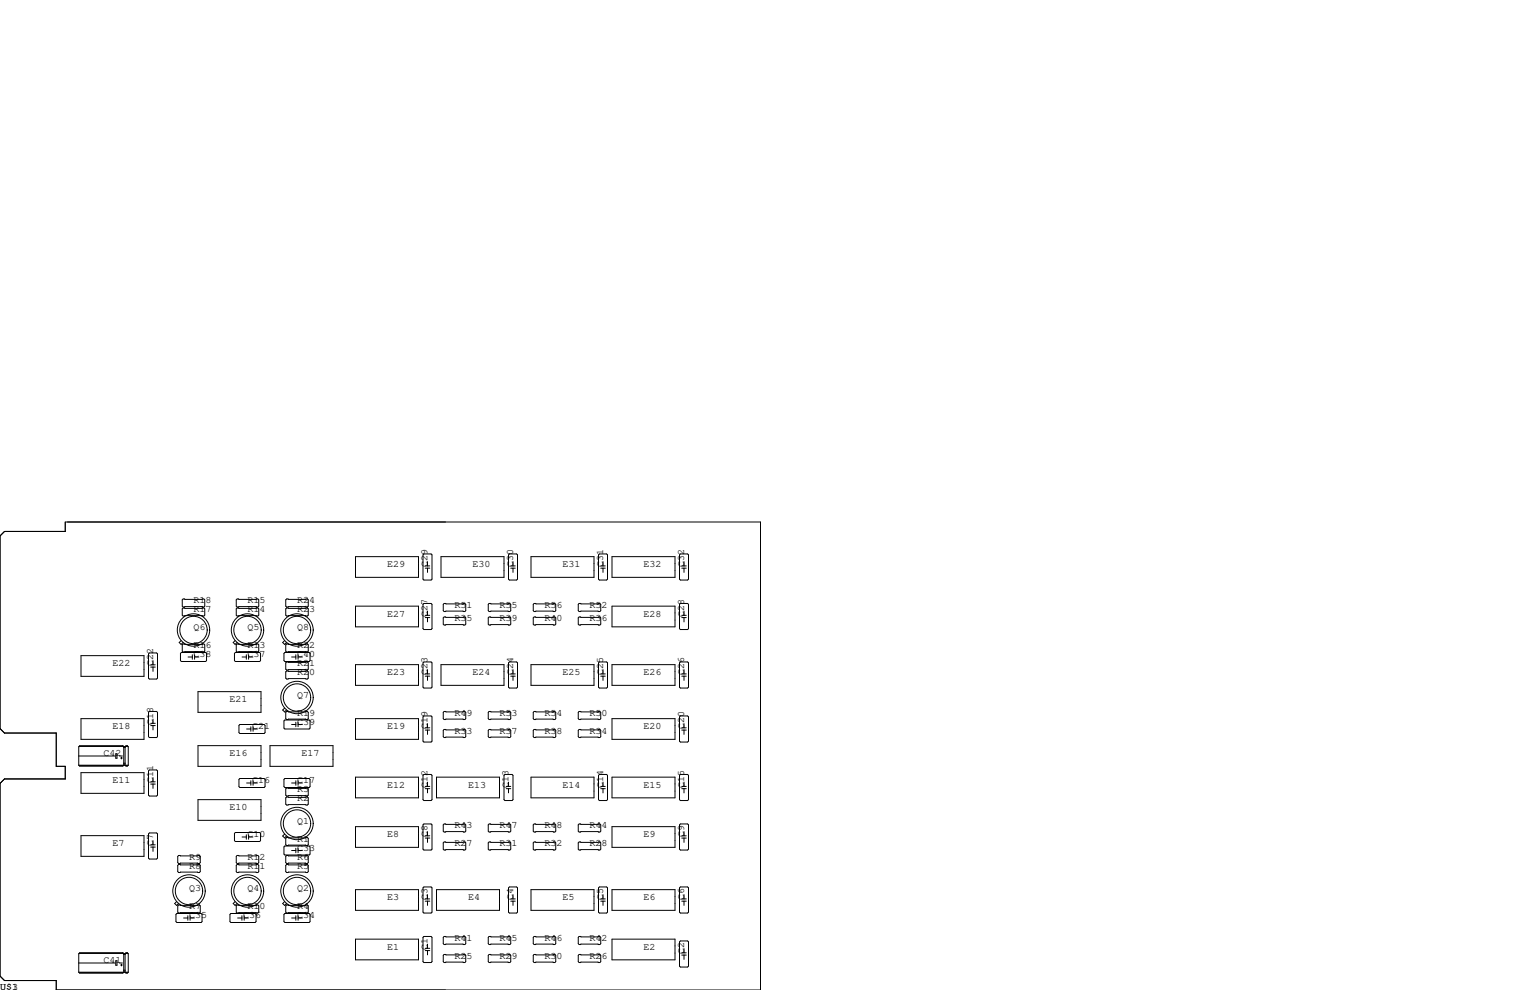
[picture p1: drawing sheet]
<svg xmlns="http://www.w3.org/2000/svg" width="432mm" height="279mm" viewBox="0 0 432 279" stroke-linecap="round" stroke-linejoin="round" font-family="sans-serif">
<g fill="none" stroke="#000" stroke-width=".28">
<path d="M0 151.3l1.3-1.3h17.1v-2.7h196.2v132.1h-198.7v-2.7h-14.6l-1.3-1.2v-54.4l1.3-1.3h17.1v-3.5h-2.5v-9.4h-14.6l-1.3-1.3zM100.3 157.1h17.8v5.8h-17.8zM119.4 156.6l.2-.3h2.1l.2 .3v6.8l-.2 .3h-2.1l-.2-.3zM120 159.7h1.3M120.7 158.5v1.2M124.5 157.1h17.7v5.8h-17.7zM143.8 156.3h2l.3 .3v6.8l-.3 .3h-2l-.3-.3v-6.8zM144.1 159.7h1.3M144.8 158.5v1.2M149.9 157.1h17.7v5.8h-17.7zM168.9 156.6l.3-.3h2l.3 .3v6.8l-.3 .3h-2l-.3-.3zM169.5 159.7h1.3"/>
<path d="M170.2 158.5v1.2M172.7 157.1h17.8v5.8h-17.8zM191.8 156.6l.2-.3h2.1l.2 .3v6.8l-.2 .3h-2.1l-.2-.3zM192.4 159.7h1.3M193 158.5v1.2M51.4 169.3l.3-.3h5.8l.3 .3v1.8l-.3 .2h-5.8l-.3-.2zM51.4 171.8l.3-.2h5.8l.3 .2v1.8l-.3 .3h-5.8l-.3-.3zM66.7 171.8l.2-.2h5.9l.2 .2v1.8l-.2 .3h-5.9l-.2-.3zM66.9 169h5.9l.2 .3v1.8l-.2 .2h-5.9l-.2-.2v-1.8zM80.6 171.8l.3-.2h5.8l.3 .2v1.8l-.3 .3h-5.8l-.3-.3zM80.9 169h5.8l.3 .3v1.8l-.3 .2h-5.8l-.3-.2v-1.8zM100.3 171.1h17.8v5.8h-17.8z"/>
<path d="M119.4 170.6l.2-.3h2.1l.2 .3v6.8l-.2 .3h-2.1l-.2-.3zM120 174.3h1.3M120 173.7h1.3M120 160.4h1.3M120.7 160.4v1.1M120.7 172.5v1.2M120.7 174.3v1.2M125.1 174.4l.2-.3h5.9l.2 .3v1.7l-.2 .3h-5.9l-.2-.3zM125.3 170.3h5.9l.2 .3v1.7l-.2 .3h-5.9l-.2-.3v-1.7zM138 170.3h5.9l.2 .3v1.7l-.2 .3h-5.9l-.2-.3v-1.7zM138 174.1h5.9l.2 .3v1.7l-.2 .3h-5.9l-.2-.3v-1.7zM144.1 160.4h1.3"/>
<path d="M144.8 160.4v1.1M150.5 174.4l.2-.3h5.9l.2 .3v1.7l-.2 .3h-5.9l-.2-.3zM150.5 170.6l.2-.3h5.9l.2 .3v1.7l-.2 .3h-5.9l-.2-.3zM163.2 174.4l.2-.3h5.9l.2 .3v1.7l-.2 .3h-5.9l-.2-.3zM163.2 170.6l.2-.3h5.9l.2 .3v1.7l-.2 .3h-5.9l-.2-.3zM169.5 160.4h1.3M170.2 160.4v1.1M172.7 171.1h17.8v5.8h-17.8zM191.8 170.6l.2-.3h2.1l.2 .3v6.8l-.2 .3h-2.1l-.2-.3zM192.4 174.3h1.3M192.4 173.7h1.3M192.4 160.4h1.3"/>
<path d="M193 160.4v1.1M193 172.5v1.2M193 174.3v1.2M22.9 185h17.7v5.9h-17.7zM41.9 184.5l.3-.2h2l.3 .2v6.9l-.3 .2h-2l-.3-.2zM42.5 187.6h1.3M42.5 188.3h1.3M43.2 186.4v1.2M43.2 188.3v1.2M50.9 184.4l.3-.3h6.8l.3 .3v2l-.3 .3h-6.8l-.3-.3zM51.1 180.8l-.5 .5 .5 .6 .5-.6M51.7 181.7h5.8l.3 .3v1.8l-.3 .2h-5.8l-.3-.2v-1.8z"/>
<path d="M53.1 185.4h1.2M54.3 184.8v1.3M54.9 185.4h1.2M54.9 184.8v1.3M55.9 195.2h17.8v5.8h-17.8zM66.2 184.4l.2-.3h6.9l.2 .3v2l-.2 .3h-6.9l-.2-.3zM66.3 180.8l-.5 .5 .5 .6 .6-.6M66.9 181.7h5.9l.2 .3v1.8l-.2 .2h-5.9l-.2-.2v-1.8zM68.3 185.4h1.2M69.5 184.8v1.3M70.2 184.8v1.3M70.2 185.4h1.2"/>
<path d="M80.1 184.4l.3-.3h6.8l.3 .3v2l-.3 .3h-6.8l-.3-.3zM80.3 199.8l-.5 .6 .5 .5 .5-.5M80.3 180.8l-.5 .5 .5 .6 .5-.6M80.6 189.6l.3-.2h5.8l.3 .2v1.8l-.3 .2h-5.8l-.3-.2zM80.9 186.8h5.8l.3 .3v1.7l-.3 .3h-5.8l-.3-.3v-1.7zM80.9 181.7h5.8l.3 .3v1.8l-.3 .2h-5.8l-.3-.2v-1.8zM82.3 185.4h1.2M83.5 184.8v1.3M84.1 184.8v1.3M84.1 185.4h1.2M100.3 187.6h17.8v5.8h-17.8zM119.6 186.8h2.1l.2 .3v6.8l-.2 .3h-2.1l-.2-.3v-6.8z"/>
<path d="M120 190.8h1.3M120 190.2h1.3M120.7 189v1.2M120.7 190.8v1.2M124.5 187.6h17.7v5.8h-17.7zM143.8 186.8h2l.3 .3v6.8l-.3 .3h-2l-.3-.3v-6.8zM144.1 190.8h1.3M144.1 190.2h1.3M144.8 189v1.2M144.8 190.8v1.2M149.9 187.6h17.7v5.8h-17.7zM168.9 187.1l.3-.3h2l.3 .3v6.8l-.3 .3h-2l-.3-.3z"/>
<path d="M169.5 190.8h1.3M169.5 190.2h1.3M170.2 189v1.2M170.2 190.8v1.2M172.7 187.6h17.8v5.8h-17.8zM191.8 187.1l.2-.3h2.1l.2 .3v6.8l-.2 .3h-2.1l-.2-.3zM192.4 190.8h1.3M192.4 190.2h1.3M193 189v1.2M193 190.8v1.2M22.2 216h14M22.2 213.4h10.3"/>
<path d="M22.4 210.6h12.4M22.5 216.1h12.2M22.9 202.8h17.7v5.9h-17.7zM22.9 218.1h17.7v5.8h-17.7zM32.7 212.7h.3v1.3h-.3zM33.7 213.4h.8M34 213.9h.5M34.3 213.7v.5M34.7 210.5h-12.2l-.3 .3v5.2M34.7 210.5l.2 .3M34.7 210.5l-12.2 .1M34.9 210.8v5.2l-.2 .2h-12.2l-.3-.2"/>
<path d="M34.9 215.4h.4M34.9 210.8h.4M34.9 210.9h.4M35.1 215.8h.1M35.3 210.8v5.2l.3 .2h.3l.3-.2M35.4 210.6h.7M35.6 216.1h.3M35.9 210.5h-.3l-.3 .3M35.9 210.5l.3 .3v5.2M35.9 210.5l-.3 .1M41.9 201l.3-.2h2l.3 .2v6.9l-.3 .3h-2l-.3-.3zM42.2 217.3h2l.3 .3v6.8l-.3 .3h-2l-.3-.3v-6.8z"/>
<path d="M42.5 204.8h1.3M42.5 204.1h1.3M43.2 202.9v1.2M43.2 204.8v1.2M43.2 219.5v1.1M55.9 210.4h17.8v5.9h-17.8zM67.4 204.7l.3-.2h6.8l.3 .2v2.1l-.3 .2h-6.8l-.3-.2zM67.4 220l.3-.3h6.8l.3 .3v2l-.3 .2h-6.8l-.3-.2zM69.6 205.7h1.2M70.8 205.1v1.3M71.4 205.1v1.3M71.4 205.7h1.2"/>
<path d="M76.2 210.4h17.8v5.9h-17.8zM80.1 203.5l.3-.3h6.8l.3 .3v2l-.3 .2h-6.8l-.3-.2zM80.4 219.7h6.8l.3 .3v2l-.3 .2h-6.8l-.3-.2v-2zM80.6 201l.3-.2h5.8l.3 .2v1.8l-.3 .3h-5.8l-.3-.3zM82.3 204.5h1.2M83.5 203.8v1.3M84.1 203.8v1.3M84.1 204.5h1.2M100.3 202.8h17.8v5.9h-17.8zM100.3 219.3h17.8v5.9h-17.8zM119.4 202.3l.2-.2h2.1l.2 .2v6.9l-.2 .2h-2.1l-.2-.2zM119.6 218.6h2.1l.2 .2v6.9l-.2 .2h-2.1l-.2-.2v-6.9z"/>
<path d="M120 206h1.3M120 205.4h1.3M120.7 204.2v1.2M120.7 206v1.3M123.2 219.3h17.8v5.9h-17.8zM125.1 206.1l.2-.2h5.9l.2 .2v1.8l-.2 .3h-5.9l-.2-.3zM125.3 200.8h5.9l.2 .2v1.8l-.2 .3h-5.9l-.2-.3v-1.8zM138 200.8h5.9l.2 .2v1.8l-.2 .3h-5.9l-.2-.3v-1.8zM138 205.9h5.9l.2 .2v1.8l-.2 .3h-5.9l-.2-.3v-1.8zM142.5 218.6h2l.3 .2v6.9l-.3 .2h-2l-.3-.2v-6.9zM149.9 219.3h17.7v5.9h-17.7zM150.5 206.1l.2-.2h5.9l.2 .2v1.8l-.2 .3h-5.9l-.2-.3z"/>
<path d="M150.5 201l.2-.2h5.9l.2 .2v1.8l-.2 .3h-5.9l-.2-.3zM163.2 206.1l.2-.2h5.9l.2 .2v1.8l-.2 .3h-5.9l-.2-.3zM163.2 201l.2-.2h5.9l.2 .2v1.8l-.2 .3h-5.9l-.2-.3zM168.9 218.8l.3-.2h2l.3 .2v6.9l-.3 .2h-2l-.3-.2zM172.7 202.8h17.8v5.9h-17.8zM172.7 219.3h17.8v5.9h-17.8zM191.8 202.3l.2-.2h2.1l.2 .2v6.9l-.2 .2h-2.1l-.2-.2zM191.8 218.8l.2-.2h2.1l.2 .2v6.9l-.2 .2h-2.1l-.2-.2zM192.4 206h1.3M192.4 205.4h1.3M193 204.2v1.2M193 206v1.3"/>
<path d="M22.9 235.8h17.7v5.9h-17.7zM42.2 235.1h2l.3 .2v6.9l-.3 .2h-2l-.3-.2v-6.9zM42.5 239.1h1.3M42.5 238.4h1.3M42.5 221.3h1.3M42.5 220.6h1.3M43.2 221.3v1.2M43.2 237.2v1.2M43.2 239.1v1.2M55.9 225.7h17.8v5.8h-17.8zM66.2 235.2l.2-.3h6.9l.2 .3v2l-.2 .3h-6.9l-.2-.3zM68.3 236.2h1.2"/>
<path d="M69.5 235.6v1.3M69.6 221h1.2M70.2 235.6v1.3M70.2 236.2h1.2M70.8 220.3v1.3M71.4 220.3v1.3M71.4 221h1.2M80.1 239l.3-.2h6.8l.3 .2v2l-.3 .3h-6.8l-.3-.3zM80.3 235.4l-.5 .5 .5 .6 .5-.6M80.9 224.9h5.8l.3 .3v1.7l-.3 .3h-5.8l-.3-.3v-1.7zM80.9 236.3h5.8l.3 .3v1.8l-.3 .2h-5.8l-.3-.2v-1.8zM80.9 222.4h5.8l.3 .2v1.8l-.3 .3h-5.8l-.3-.3v-1.8z"/>
<path d="M82.3 221h1.2M83.5 220.3v1.3M83.5 239.4v1.3M84.1 221h1.2M84.1 220.3v1.3M84.1 239.4v1.3M100.3 233.3h17.8v5.8h-17.8zM119.6 232.5h2.1l.2 .3v6.8l-.2 .3h-2.1l-.2-.3v-6.8zM120 235.9h1.3M120 236.5h1.3M120 221.9h1.3M120 222.6h1.3"/>
<path d="M120.7 220.7v1.2M120.7 222.6v1.2M120.7 234.7v1.2M120.7 236.5v1.2M125.3 237.6h5.9l.2 .3v1.7l-.2 .3h-5.9l-.2-.3v-1.7zM125.3 232.5h5.9l.2 .3v1.8l-.2 .2h-5.9l-.2-.2v-1.8zM138 232.5h5.9l.2 .3v1.8l-.2 .2h-5.9l-.2-.2v-1.8zM138 237.6h5.9l.2 .3v1.7l-.2 .3h-5.9l-.2-.3v-1.7zM142.9 221.9h1.2M142.9 222.6h1.2M143.5 220.7v1.2M143.5 222.6v1.2"/>
<path d="M150.5 237.9l.2-.3h5.9l.2 .3v1.7l-.2 .3h-5.9l-.2-.3zM150.5 232.8l.2-.3h5.9l.2 .3v1.8l-.2 .2h-5.9l-.2-.2zM163.2 237.9l.2-.3h5.9l.2 .3v1.7l-.2 .3h-5.9l-.2-.3zM163.2 232.8l.2-.3h5.9l.2 .3v1.8l-.2 .2h-5.9l-.2-.2zM169.5 221.9h1.3M169.5 222.6h1.3M170.2 220.7v1.2M170.2 222.6v1.2M172.7 233.3h17.8v5.8h-17.8zM191.8 232.8l.2-.3h2.1l.2 .3v6.8l-.2 .3h-2.1l-.2-.3zM192.4 235.9h1.3M192.4 236.5h1.3"/>
<path d="M192.4 221.9h1.3M192.4 222.6h1.3M193 220.7v1.2M193 222.6v1.2M193 234.7v1.2M193 236.5v1.2M49.7 258.1l.2-.3h6.9l.2 .3v2l-.2 .2h-6.9l-.2-.2zM49.8 254.5l-.5 .5 .5 .5 .6-.5M50.2 255.7l.2-.3h5.9l.2 .3v1.7l-.2 .3h-5.9l-.2-.3zM50.4 244h5.9l.2 .2v1.8l-.2 .3h-5.9l-.2-.3v-1.8zM50.4 241.4h5.9l.2 .3v1.8l-.2 .2h-5.9l-.2-.2v-1.8zM51.8 259.1h1.2"/>
<path d="M53 258.4v1.3M53.6 259.1h1.3M53.6 258.4v1.3M64.9 258.1l.3-.3h6.8l.3 .3v2l-.3 .2h-6.8l-.3-.2zM66.3 254.5l-.5 .5 .5 .5 .6-.5M66.7 255.7l.2-.3h5.9l.2 .3v1.7l-.2 .3h-5.9l-.2-.3zM66.9 241.4h5.9l.2 .3v1.8l-.2 .2h-5.9l-.2-.2v-1.8zM66.9 244h5.9l.2 .2v1.8l-.2 .3h-5.9l-.2-.3v-1.8zM67.1 259.1h1.2M68.3 258.4v1.3M68.9 259.1h1.2M68.9 258.4v1.3"/>
<path d="M80.1 258.1l.3-.3h6.8l.3 .3v2l-.3 .2h-6.8l-.3-.2zM80.3 254.5l-.5 .5 .5 .5 .5-.5M80.6 255.7l.3-.3h5.8l.3 .3v1.7l-.3 .3h-5.8l-.3-.3zM80.9 241.4h5.8l.3 .3v1.8l-.3 .2h-5.8l-.3-.2v-1.8zM80.9 244h5.8l.3 .2v1.8l-.3 .3h-5.8l-.3-.3v-1.8zM82.3 240h1.2M82.3 259.1h1.2M83.5 258.4v1.3M84.1 258.4v1.3M84.1 240h1.2M84.1 259.1h1.2M100.3 251.1h17.8v5.8h-17.8z"/>
<path d="M119.4 250.6l.2-.3h2.1l.2 .3v6.8l-.2 .3h-2.1l-.2-.3zM120 253.7h1.3M120 254.3h1.3M120.7 252.5v1.2M120.7 254.3v1.2M123.2 251.1h17.8v5.8h-17.8zM143.5 250.6l.3-.3h2l.3 .3v6.8l-.3 .3h-2l-.3-.3zM144.1 253.7h1.3M144.1 254.3h1.3M144.8 252.5v1.2M144.8 254.3v1.2M149.9 251.1h17.7v5.8h-17.7z"/>
<path d="M168.9 250.6l.3-.3h2l.3 .3v6.8l-.3 .3h-2l-.3-.3zM169.5 253.7h1.3M169.5 254.3h1.3M170.2 252.5v1.2M170.2 254.3v1.2M172.7 251.1h17.8v5.8h-17.8zM191.8 250.6l.2-.3h2.1l.2 .3v6.8l-.2 .3h-2.1l-.2-.3zM192.4 253.7h1.3M192.4 254.3h1.3M193 252.5v1.2M193 254.3v1.2M22.2 274.4h14"/>
<path d="M22.2 271.8h10.3M22.4 269h12.4M22.5 274.5h12.2M32.7 271.1h.3v1.3h-.3zM33.7 271.8h.8M34 272.4h.5M34.3 272.1v.5M34.7 268.9h-12.2l-.3 .3v5.2M34.7 268.9l-12.2 .1M34.7 268.9l.1 .1M34.8 269l.1 .2M34.9 269.2v5.2l-.2 .2h-12.2l-.3-.2"/>
<path d="M34.9 273.8h.4M34.9 269.2h.4M34.9 269.3h.4M35.1 274.3h.1M35.3 269.2v5.2l.3 .2h.3l.3-.2M35.4 269h.7M35.6 274.5h.3M35.9 268.9h-.3l-.3 .3M35.9 268.9l.3 .3v5.2M35.9 268.9l-.3 .1M100.3 265h17.8v5.9h-17.8zM119.4 264.5l.2-.2h2.1l.2 .2v6.9l-.2 .3h-2.1l-.2-.3z"/>
<path d="M120 268.3h1.3M120 267.6h1.3M120.7 266.4v1.2M120.7 268.3v1.2M125.1 269.6l.2-.2h5.9l.2 .2v1.8l-.2 .3h-5.9l-.2-.3zM125.1 264.5l.2-.2h5.9l.2 .2v1.8l-.2 .3h-5.9l-.2-.3zM137.8 269.6l.2-.2h5.9l.2 .2v1.8l-.2 .3h-5.9l-.2-.3zM137.8 264.5l.2-.2h5.9l.2 .2v1.8l-.2 .3h-5.9l-.2-.3zM150.5 269.6l.2-.2h5.9l.2 .2v1.8l-.2 .3h-5.9l-.2-.3zM150.5 264.5l.2-.2h5.9l.2 .2v1.8l-.2 .3h-5.9l-.2-.3zM163.2 269.6l.2-.2h5.9l.2 .2v1.8l-.2 .3h-5.9l-.2-.3zM163.2 264.5l.2-.2h5.9l.2 .2v1.8l-.2 .3h-5.9l-.2-.3z"/>
<path d="M172.7 265h17.8v5.9h-17.8zM191.8 265.8l.2-.2h2.1l.2 .2v6.9l-.2 .2h-2.1l-.2-.2zM192.4 269.5h1.3M192.4 268.9h1.3M193 267.7v1.2M193 269.5v1.3"/>
<circle cx="54.6" cy="177.8" r="3.9"/>
<circle cx="54.6" cy="177.8" r="4.6"/>
<circle cx="69.8" cy="177.8" r="3.9"/>
<circle cx="69.8" cy="177.8" r="4.6"/>
<circle cx="83.8" cy="177.8" r="3.9"/>
<circle cx="83.8" cy="177.8" r="4.6"/>
<circle cx="83.8" cy="196.8" r="3.9"/>
<circle cx="83.8" cy="196.8" r="4.6"/>
<circle cx="83.8" cy="232.4" r="3.9"/>
<circle cx="83.8" cy="232.4" r="4.6"/>
<circle cx="53.3" cy="251.5" r="4.6"/>
<circle cx="53.3" cy="251.5" r="3.9"/>
<circle cx="69.8" cy="251.5" r="4.6"/>
<circle cx="69.8" cy="251.5" r="3.9"/>
<circle cx="83.8" cy="251.5" r="4.6"/>
<circle cx="83.8" cy="251.5" r="3.9"/>
</g>
<g font-size="2.8">
<text x="109.2" y="160">E29</text>
<text x="120.6" y="160" transform="rotate(-90 120.6 160)">C29</text>
<text x="133.3" y="160">E30</text>
<text x="144.8" y="160" transform="rotate(-90 144.8 160)">C30</text>
<text x="158.7" y="160">E31</text>
<text x="170.2" y="160" transform="rotate(-90 170.2 160)">C31</text>
<text x="181.6" y="160">E32</text>
<text x="193" y="160" transform="rotate(-90 193 160)">C32</text>
<text x="54.6" y="172.7">R17</text>
<text x="54.6" y="170.2">R18</text>
<text x="69.8" y="172.7">R14</text>
<text x="69.8" y="170.2">R15</text>
<text x="83.8" y="172.7">R23</text>
<text x="83.8" y="170.2">R24</text>
<text x="109.2" y="174">E27</text>
<text x="120.6" y="174" transform="rotate(-90 120.6 174)">C27</text>
<text x="128.3" y="171.4">R51</text>
<text x="141" y="171.4">R55</text>
<text x="153.7" y="171.4">R56</text>
<text x="166.4" y="171.4">R52</text>
<text x="181.6" y="174">E28</text>
<text x="193" y="174" transform="rotate(-90 193 174)">C28</text>
<text x="54.6" y="177.8">Q6</text>
<text x="69.8" y="177.8">Q5</text>
<text x="83.8" y="177.8">Q8</text>
<text x="128.3" y="175.3">R35</text>
<text x="141" y="175.3">R39</text>
<text x="153.7" y="175.3">R40</text>
<text x="166.4" y="175.3">R36</text>
<text x="54.6" y="185.4">C38</text>
<text x="54.6" y="182.9">R16</text>
<text x="69.8" y="185.4">C37</text>
<text x="69.8" y="182.9">R13</text>
<text x="83.8" y="185.4">C40</text>
<text x="83.8" y="182.9">R22</text>
<text x="31.7" y="188">E22</text>
<text x="43.2" y="188" transform="rotate(-90 43.2 188)">C22</text>
<text x="83.8" y="190.5">R20</text>
<text x="83.8" y="188">R21</text>
<text x="109.2" y="190.5">E23</text>
<text x="120.6" y="190.5" transform="rotate(-90 120.6 190.5)">C23</text>
<text x="133.3" y="190.5">E24</text>
<text x="144.8" y="190.5" transform="rotate(-90 144.8 190.5)">C24</text>
<text x="158.7" y="190.5">E25</text>
<text x="170.2" y="190.5" transform="rotate(-90 170.2 190.5)">C25</text>
<text x="181.6" y="190.5">E26</text>
<text x="193" y="190.5" transform="rotate(-90 193 190.5)">C26</text>
<text x="83.8" y="196.8">Q7</text>
<text x="64.8" y="198.1">E21</text>
<text x="83.8" y="201.9">R19</text>
<text x="128.3" y="201.9">R49</text>
<text x="141" y="201.9">R53</text>
<text x="153.7" y="201.9">R54</text>
<text x="166.4" y="201.9">R50</text>
<text x="31.7" y="205.7">E18</text>
<text x="43.2" y="204.5" transform="rotate(-90 43.2 204.5)">C18</text>
<text x="71.1" y="205.7">C21</text>
<text x="83.8" y="204.5">C39</text>
<text x="109.2" y="205.7">E19</text>
<text x="120.6" y="205.7" transform="rotate(-90 120.6 205.7)">C19</text>
<text x="128.3" y="207">R33</text>
<text x="141" y="207">R37</text>
<text x="153.7" y="207">R38</text>
<text x="166.4" y="207">R34</text>
<text x="181.6" y="205.7">E20</text>
<text x="193" y="205.7" transform="rotate(-90 193 205.7)">C20</text>
<text x="29.2" y="213.4">C42</text>
<text x="64.8" y="213.4">E16</text>
<text x="85.1" y="213.4">E17</text>
<text x="31.7" y="221">E11</text>
<text x="43.2" y="221" transform="rotate(-90 43.2 221)">C11</text>
<text x="71.1" y="221">C16</text>
<text x="83.8" y="221">C17</text>
<text x="83.8" y="226.1">R2</text>
<text x="83.8" y="223.5">R3</text>
<text x="109.2" y="222.2">E12</text>
<text x="120.6" y="222.2" transform="rotate(-90 120.6 222.2)">C12</text>
<text x="132.1" y="222.2">E13</text>
<text x="143.5" y="222.2" transform="rotate(-90 143.5 222.2)">C13</text>
<text x="158.7" y="222.2">E14</text>
<text x="170.2" y="222.2" transform="rotate(-90 170.2 222.2)">C14</text>
<text x="181.6" y="222.2">E15</text>
<text x="193" y="222.2" transform="rotate(-90 193 222.2)">C15</text>
<text x="64.8" y="228.6">E10</text>
<text x="83.8" y="232.4">Q1</text>
<text x="128.3" y="233.7">R43</text>
<text x="141" y="233.7">R47</text>
<text x="153.7" y="233.7">R48</text>
<text x="166.4" y="233.7">R44</text>
<text x="31.7" y="238.8">E7</text>
<text x="43.2" y="238.8" transform="rotate(-90 43.2 238.8)">C7</text>
<text x="69.8" y="236.2">C10</text>
<text x="83.8" y="237.5">R1</text>
<text x="109.2" y="236.2">E8</text>
<text x="120.6" y="236.2" transform="rotate(-90 120.6 236.2)">C8</text>
<text x="128.3" y="238.8">R27</text>
<text x="141" y="238.8">R31</text>
<text x="153.7" y="238.8">R32</text>
<text x="166.4" y="238.8">R28</text>
<text x="181.6" y="236.2">E9</text>
<text x="193" y="236.2" transform="rotate(-90 193 236.2)">C9</text>
<text x="53.3" y="245.1">R8</text>
<text x="53.3" y="242.6">R9</text>
<text x="69.8" y="245.1">R11</text>
<text x="69.8" y="242.6">R12</text>
<text x="83.8" y="240">C33</text>
<text x="83.8" y="245.1">R5</text>
<text x="83.8" y="242.6">R6</text>
<text x="53.3" y="251.5">Q3</text>
<text x="69.8" y="251.5">Q4</text>
<text x="83.8" y="251.5">Q2</text>
<text x="53.3" y="256.5">R7</text>
<text x="69.8" y="256.5">R10</text>
<text x="83.8" y="256.5">R4</text>
<text x="109.2" y="254">E3</text>
<text x="120.6" y="254" transform="rotate(-90 120.6 254)">C3</text>
<text x="132.1" y="254">E4</text>
<text x="144.8" y="254" transform="rotate(-90 144.8 254)">C4</text>
<text x="158.7" y="254">E5</text>
<text x="170.2" y="254" transform="rotate(-90 170.2 254)">C5</text>
<text x="181.6" y="254">E6</text>
<text x="193" y="254" transform="rotate(-90 193 254)">C6</text>
<text x="53.3" y="259.1">C35</text>
<text x="68.6" y="259.1">C36</text>
<text x="83.8" y="259.1">C34</text>
<text x="109.2" y="268">E1</text>
<text x="120.6" y="268" transform="rotate(-90 120.6 268)">C1</text>
<text x="128.3" y="265.4">R41</text>
<text x="141" y="265.4">R45</text>
<text x="153.7" y="265.4">R46</text>
<text x="166.4" y="265.4">R42</text>
<text x="181.6" y="268">E2</text>
<text x="193" y="269.2" transform="rotate(-90 193 269.2)">C2</text>
<text x="29.2" y="271.8">C41</text>
<text x="128.3" y="270.5">R25</text>
<text x="141" y="270.5">R29</text>
<text x="153.7" y="270.5">R30</text>
<text x="166.4" y="270.5">R26</text>
<text x="0" y="279.4">U$1</text>
<text x="0" y="279.4">U$3</text>
</g>
</svg>
